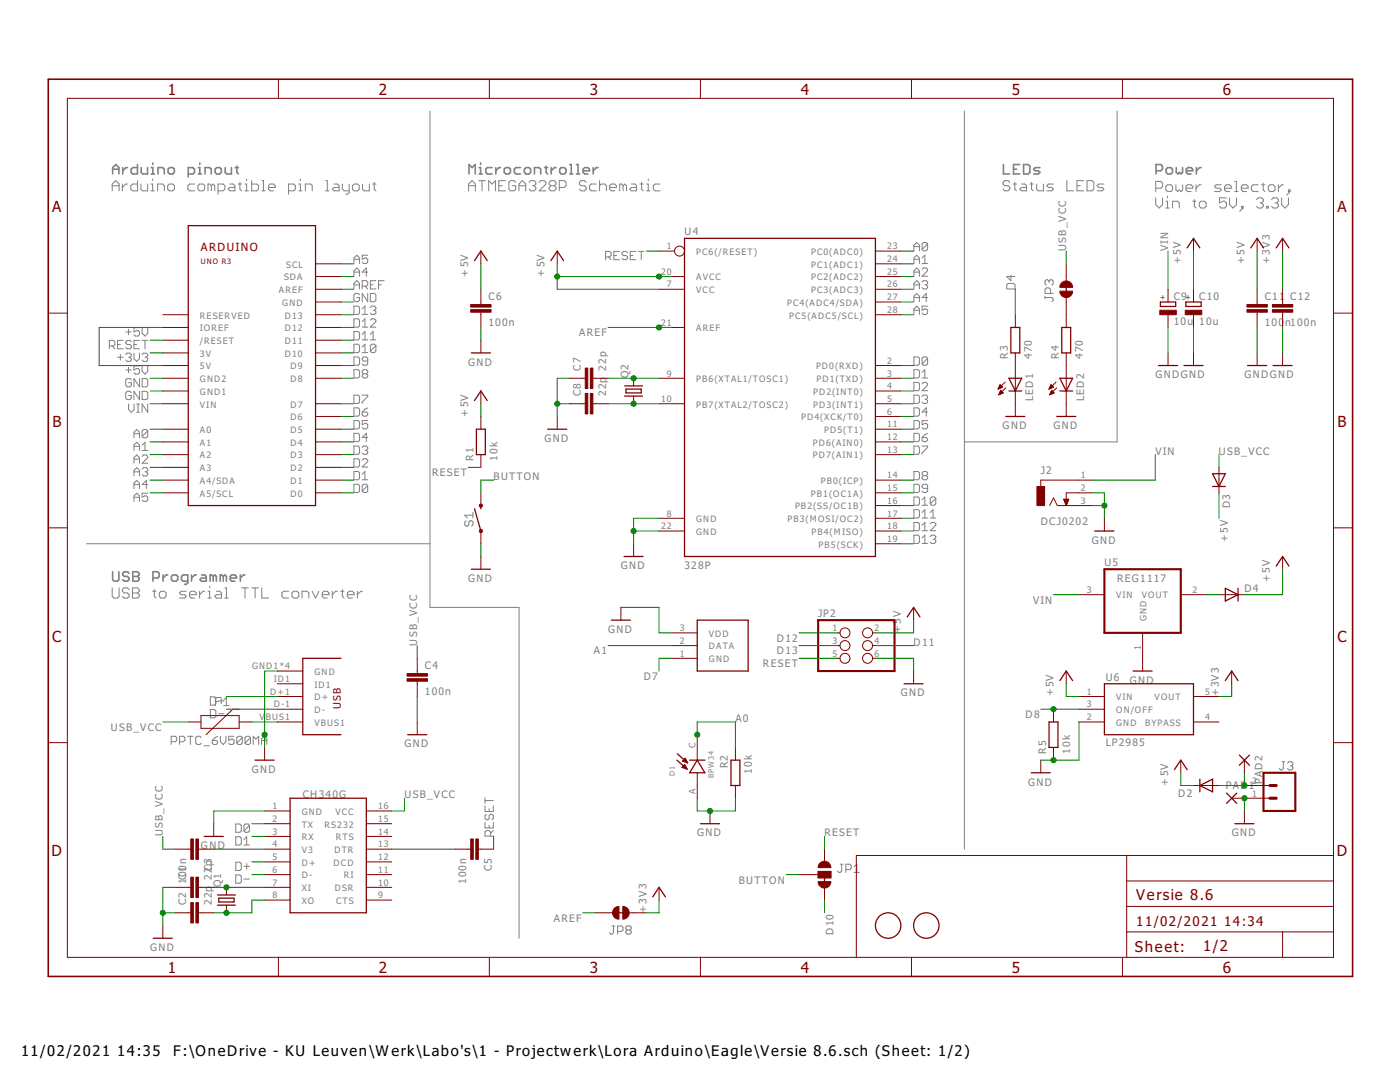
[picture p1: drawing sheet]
<svg xmlns="http://www.w3.org/2000/svg" width="279mm" height="216mm" viewBox="0 0 279 216" stroke-linecap="round" stroke-linejoin="round" font-family="sans-serif">
<g fill="none" stroke="#808080" stroke-width=".32">
<path d="M22.5 34.7v-1.3l.6-.6 .6 .6v1.3M22.5 33.8h1.2M24.5 33.4v1.3M25.4 33.4h-.3l-.6 .7M27.4 32.8v1.9h-.9l-.3-.3v-.6l.3-.4h.9M28.2 33.4v1l.3 .3h.9v-1.3M30.2 33.4h.3v1.3M30.2 34.7h.6M30.5 32.5v.3M31.5 34.7v-1.3h1l.3 .4v.9M33.8 33.4h.7l.3 .4v.6l-.3 .3h-.7l-.3-.3v-.6zM37.6 34.7h.9l.3-.3v-.6l-.3-.4h-.9v1.9"/>
<path d="M39.6 33.4h.3v1.3M39.6 34.7h.6M39.9 32.5v.3M40.9 34.7v-1.3h.9l.4 .4v.9M43.2 33.4h.7l.3 .4v.6l-.3 .3h-.7l-.3-.3v-.6zM44.9 33.4v1l.4 .3h.9v-1.3M46.9 33.4h.7M47.3 33.1v1.3l.3 .3M93.6 34.7v-1.9l.6 .6 .6-.6v1.9M95.6 33.4h.3v1.3M95.6 34.7h.6M95.9 32.5v.3"/>
<path d="M98.2 33.4h-.9l-.4 .4v.6l.4 .3h.9M99 33.4v1.3M99.9 33.4h-.3l-.6 .7M100.9 33.4h.7l.3 .4v.6l-.3 .3h-.7l-.3-.3v-.6zM103.9 33.4h-.9l-.4 .4v.6l.4 .3h.9M105 33.4h.6l.3 .4v.6l-.3 .3h-.6l-.4-.3v-.6zM106.7 34.7v-1.3h.9l.3 .4v.9M108.7 33.4h.6M109 33.1v1.3l.3 .3M110 33.4v1.3M111 33.4h-.4l-.6 .7M112 33.4h.6l.3 .4v.6l-.3 .3h-.6l-.3-.3v-.6z"/>
<path d="M113.7 34.7h.6M113.7 32.8h.3v1.9M115 34.7h.7M115 32.8h.4v1.9M116.4 34.1h1.2v-.3l-.3-.4h-.6l-.3 .4v.6l.3 .3h.6M118.4 33.4v1.3M119.3 33.4h-.3l-.6 .7M200.3 32.8v1.9h1.2M202.3 33.8h.6M203.5 32.8h-1.2v1.9h1.2M204.3 32.8h.9l.3 .3v1.3l-.3 .3h-.9zM207.5 33.4h-.9l-.3 .4 .3 .3h.6l.3 .3-.3 .3h-.9"/>
<path d="M230.7 34.1h1l.3-.3v-.7l-.3-.3h-1v1.9M233 33.4h.7l.3 .4v.6l-.3 .3h-.7l-.3-.3v-.6zM234.7 33.4v1l.4 .3 .3-.3 .3 .3 .3-.3v-1M236.7 34.1h1.3v-.3l-.3-.4h-.6l-.4 .4v.6l.4 .3h.6M238.8 33.4v1.3M239.7 33.4h-.3l-.6 .7M22.5 114.1v1.6l.3 .3h.6l.3-.3v-1.6M25.7 114.4l-.3-.3h-.6l-.3 .3v.3l.3 .3h.6l.3 .3v.4l-.3 .3h-.6l-.3-.3M26.5 114.1h1l.2 .3v.3l-.2 .3 .2 .3v.4l-.2 .3h-1zM26.5 115h1M30.5 115.3h1l.3-.3v-.6l-.3-.3h-1v1.9M32.5 114.7v1.3"/>
<path d="M33.5 114.7h-.3l-.7 .6M34.2 115l.3-.3h.7l.3 .3v.7l-.3 .3h-.7l-.3-.3zM37.5 116h-1l-.3-.3v-.7l.3-.3h1v1.6l-.3 .3h-.3M38.2 114.7v1.3M39.2 114.7h-.3l-.7 .6M40.2 114.7h.7l.3 .3v1h-1l-.3-.3 .3-.4h1M42.5 115l-.3-.3h-.3v1.3M42.5 115v1M42.5 115l.4-.3 .3 .3v1M44.6 115l-.4-.3h-.3v1.3M44.6 115v1M44.6 115l.3-.3 .3 .3v1"/>
<path d="M46 115.3h1.2v-.3l-.3-.3h-.7l-.2 .3v.7l.2 .3h.7M48 114.7v1.3M48.9 114.7h-.3l-.6 .6"/>
</g>
<g fill="none" stroke="#808080" stroke-width=".2">
<path d="M22.4 38.1v-1.4l.7-.7 .7 .7v1.4M22.4 37.1h1.4M24.4 36.7v1.4M25.4 36.7h-.3l-.7 .7M27.5 36v2.1h-1.1l-.3-.4v-.6l.3-.4h1.1M28.1 36.7v1l.3 .4h1.1v-1.4M30.1 36.7h.4v1.4M30.1 38.1h.7M30.5 35.7v.3M31.5 38.1v-1.4h1l.3 .4v1M33.8 36.7h.7l.3 .4v.6l-.3 .4h-.7l-.3-.4v-.6zM38.8 36.7h-1l-.3 .4v.6l.3 .4h1"/>
<path d="M39.8 36.7h.7l.4 .4v.6l-.4 .4h-.7l-.3-.4v-.6zM42.2 37.1l-.4-.4h-.3v1.4M42.2 37.1v1M42.2 37.1l.3-.4 .4 .4v1M43.5 38.1h1l.4-.4v-.6l-.4-.4h-1v2.1M45.9 36.7h.6l.4 .4v1h-1l-.4-.4 .4-.3h1M47.5 36.7h.7M47.9 36.4v1.3l.3 .4M48.9 36.7h.3v1.4M48.9 38.1h.7M49.2 35.7v.3M50.2 36v2.1h1l.4-.4v-.6l-.4-.4h-1"/>
<path d="M52.2 38.1h.7M52.2 36h.4v2.1M53.6 37.4h1.3v-.3l-.3-.4h-.7l-.3 .4v.6l.3 .4h.7M57.6 38.1h1l.3-.4v-.6l-.3-.4h-1v2.1M59.6 36.7h.3v1.4M59.6 38.1h.7M59.9 35.7v.3M60.9 38.1v-1.4h1.1l.3 .4v1M65 38.1h.7M65 36h.3v2.1M66.7 36.7h.6l.4 .4v1h-1l-.4-.4 .4-.3h1M68.3 36.7v1l.4 .4h1"/>
<path d="M69.7 36.7v1.7l-.4 .4h-.3M70.7 36.7h.7l.3 .4v.6l-.3 .4h-.7l-.4-.4v-.6zM72.3 36.7v1l.4 .4h1v-1.4M74.4 36.7h.6M74.7 36.4v1.3l.3 .4M85.8 22.2v99h17.8v66M93.5 37.1h1.4M93.5 38.1v-1.4l.7-.7 .7 .7v1.4M95.5 36h1.4M96.2 36v2.1M97.5 38.1v-2.1l.7 .7 .7-.7v2.1M99.5 37.1h.7"/>
<path d="M100.9 36h-1.4v2.1h1.4M102.9 36.4l-.3-.4h-.7l-.3 .4v1.3l.3 .4h.7l.3-.4v-.6h-.7M103.6 37.1h1.3M103.6 38.1v-1.4l.6-.7 .7 .7v1.4M105.6 36.4l.3-.4h.7l.3 .4v.3l-.3 .4M106.3 37.1h.3M106.6 37.1l.3 .3v.3l-.3 .4h-.7l-.3-.4M107.6 36.4l.3-.4h.7l.3 .4v.3l-1.3 1.4h1.3M109.9 37.1h.7M109.9 37.1l-.3 .3v.3l.3 .4h.7l.4-.4v-.3l-.4-.3M109.9 37.1l-.3-.4v-.3l.3-.4h.7l.4 .4v.3l-.4 .4M111.6 37.4h1l.4-.3v-.7l-.4-.4h-1v2.1"/>
<path d="M117 36.4l-.4-.4h-.6l-.4 .4v.3l.4 .4h.6l.4 .3v.3l-.4 .4h-.6l-.4-.4M119 36.7h-1l-.4 .4v.6l.4 .4h1M119.7 37.1l.3-.4h.7l.3 .4v1M119.7 36v2.1M121.7 37.4h1.3v-.3l-.3-.4h-.7l-.3 .4v.6l.3 .4h.7M124.4 37.1l-.4-.4h-.3v1.4M124.4 37.1v1M124.4 37.1l.3-.4 .3 .4v1M126 36.7h.7l.3 .4v1h-1l-.3-.4 .3-.3h1M127.7 36.7h.7M128 36.4v1.3l.4 .4M129 36.7h.4v1.4"/>
<path d="M129 38.1h.7M129.4 35.7v.3M131.7 36.7h-1l-.3 .4v.6l.3 .4h1M192.5 22.2v147.2M201.5 36.4l-.3-.4h-.7l-.3 .4v.3l.3 .4h.7l.3 .3v.3l-.3 .4h-.7l-.3-.4M202.2 36.7h.7M202.5 36.4v1.3l.4 .4M203.9 36.7h.6l.4 .4v1h-1l-.4-.4 .4-.3h1M205.5 36.7h.7M205.9 36.4v1.3l.3 .4M206.9 36.7v1l.3 .4h1v-1.4M210.2 36.7h-1l-.3 .4 .3 .3h.7l.3 .3-.3 .4h-1"/>
<path d="M212.9 36v2.1h1.4M214.9 37.1h.7M216.3 36h-1.4v2.1h1.4M216.9 36h1.1l.3 .4v1.3l-.3 .4h-1.1zM220.3 36.7h-1l-.4 .4 .4 .3h.7l.3 .3-.3 .4h-1.1M222.9 22.2v66h-30.4M230.7 37.5h1l.3-.3v-.7l-.3-.3h-1v2M230.7 39.5v1.3l.6 .7 .7-.7v-1.3M232.7 37.2l.3-.3h.7l.3 .3v.7l-.3 .3h-.7l-.3-.3zM233 39.1v.4M234.7 36.9v1l.3 .3 .4-.3 .3 .3 .3-.3v-1M236.7 37.5h1.3v-.3l-.3-.3h-.7l-.3 .3v.7l.3 .3h.7"/>
<path d="M238.4 39.8v1.4l.3 .3M238.7 36.9v1.3M239.7 36.9h-.3l-.7 .6M243.7 36.9h-1l-.3 .3 .3 .3h.7l.3 .4-.3 .3h-1M244.4 37.5h1.3v-.3l-.3-.3h-.7l-.3 .3v.7l.3 .3h.7M244.8 39.5h-1.4v1l.7-.3h.3l.4 .3v.7l-.4 .3h-.7l-.3-.3M245.4 39.5v1.3l.7 .7 .7-.7v-1.3M246.4 36.2h.3v2M246.4 38.2h.7M247.7 37.5h1.4v-.3l-.3-.3h-.7l-.4 .3v.7l.4 .3h.7M250.8 39.8l.3-.3h.7l.3 .3v.4l-.3 .3M251.1 36.9h-1l-.4 .3v.7l.4 .3h1"/>
<path d="M251.8 36.9h.6M252.1 36.5v1.4l.3 .3M253.1 37.2l.3-.3h.7l.4 .3v.7l-.4 .3h-.7l-.3-.3zM253.8 39.8l.3-.3h.7l.3 .3v.4l-.3 .3M255.1 36.9v1.3M255.8 39.5v1.3l.7 .7 .6-.7v-1.3M256.1 36.9h-.3l-.7 .6M257.1 37.9h.4v.3h-.4zM257.5 38.2l-.7 .7M70.6 52.6v-1.1l.6-.6 .6 .6v1.1M70.6 55.1v-1.1l.6-.5 .6 .5v1.1M70.6 57.7v-1.1l.6-.6 .6 .6v1.1"/>
<path d="M70.6 51.8h1.2M70.6 54.3h1.2M70.6 56.8h1.2M71.8 58.8l-.3-.3h-.6l-.3 .3v1.1l.3 .3h.6l.3-.3v-.5h-.6M72.3 57.1h.8l.3-.3v-.5l-.3-.3h-.8v1.7M72.8 57.1l.6 .6M73.4 50.9h-1.1v.9l.5-.3h.3l.3 .3v.5l-.3 .3h-.5l-.3-.3M73.4 58.5v1.7l-1.1-1.7v1.7M73.4 54.3h-1.1l.8-.8v1.6M73.9 58.5h.8l.3 .3v1.1l-.3 .3h-.8zM73.9 56.8h.6M75 56h-1.1v1.7h1.1"/>
<path d="M75.5 56.8h.6M76.7 56h-1.2v1.7M120.9 51.3h.8l.3-.3v-.6l-.3-.2h-.8v1.6M121.4 51.3l.6 .5M122.5 51h.6M123.6 50.2h-1.1v1.6h1.1M125.2 50.4l-.2-.2h-.6l-.3 .2v.3l.3 .3h.6l.2 .3v.2l-.2 .3h-.6l-.3-.3M125.8 51h.5M126.9 50.2h-1.1v1.6h1.1M127.4 50.2h1.1M128 50.2v1.6M182.4 59.4h1.1"/>
<path d="M182.4 50v-1.1l.5-.5 .6 .5v1.1M182.4 52.6v-1.1l.5-.6 .6 .6v1.1M182.4 55.1v-1.1l.5-.5 .6 .5v1.1M182.4 57.7v-1.1l.5-.6 .6 .6v1.1M182.4 49.2h1.1M182.4 51.8h1.1M182.4 54.3h1.1M182.4 56.8h1.1M184 53.7l.3-.2h.5l.3 .2v.3l-1.1 1.1h1.1M184 56.3l.3-.3h.5l.3 .3v.3l-.3 .2M184 51.5l.6-.6v1.7M184 52.6h1.1"/>
<path d="M184.6 56.8h.2M184.8 56.8l.3 .3v.3l-.3 .3h-.5l-.3-.3M185.1 59.4h-1.1l.8-.9v1.7M185.1 48.7l-.3-.3h-.5l-.3 .3v1.1M185.1 48.7v1.1l-.3 .2h-.5l-.3-.2M185.1 48.7l-1.1 1.1M200.9 56.8l.3-.2h1.1l.3 .2v.9h-1.7zM201.7 54.9v1.1l-.8-.8h1.7M208.6 59.4h1.3l.3 .2v.3l-.3 .3M208.6 59.1v.5M209.4 56.1l.2-.3h.3l.3 .3v.5l-.3 .3M209.4 56.1l-.3-.3h-.3l-.2 .3v.5l.2 .3"/>
<path d="M209.4 56.1v.3M209.6 58.5v-.8l-.2-.3h-.6l-.2 .3v.8h1.6M232.7 40.2h.3v1.3M232.7 41.5h.6M234 41.5v-1.3h1l.4 .3v1M238 40.2h.7M239.7 40.2h.7l.3 .3v.7l-.3 .3h-.7l-.3-.3v-.7zM247.8 41.2h.3v.3h-.3zM248.1 41.5l-.7 .7M251.4 40.5h.4M251.8 40.5l.3 .3v.4l-.3 .3h-.7l-.3-.3M252.8 41.2h.3v.3h-.3z"/>
<path d="M254.4 40.5h.4M254.8 40.5l.3 .3v.4l-.3 .3h-.7l-.3-.3M21.8 69h.8l.3-.3v-.5l-.3-.3h-.8v1.7M22.4 69l.5 .6M23.5 68.7h.5M23.5 71.3h1.1M24 70.7v1.1M24.6 67.9h-1.1v1.7h1.1M25.1 70.7l.3-.2h.5l.3 .2v.3l-.3 .3M25.1 66.2h1.1M25.1 73.8h1.1M25.7 65.7v1.1"/>
<path d="M25.7 73.3v1.1M25.7 71.3h.2M25.9 71.3l.3 .3v.2l-.3 .3h-.5l-.3-.3M26.2 68.2l-.3-.3h-.5l-.3 .3v.3l.3 .2h.5l.3 .3v.3l-.3 .3h-.5l-.3-.3M26.2 75.8l-.3-.3h-.5l-.3 .3v1.1l.3 .3h.5l.3-.3v-.5h-.5M26.2 78.4l-.3-.3h-.5l-.3 .3v1.1l.3 .2h.5l.3-.2v-.6h-.5M26.7 68.7h.6M26.7 70.5v1.1l.6 .5 .5-.5v-1.1M27.8 67.9h-1.1v1.7h1.1M27.8 65.4h-1.1v.8l.6-.2h.3l.2 .2v.6l-.2 .3h-.6l-.3-.3M27.8 73h-1.1v.8l.6-.2h.3l.2 .2v.6l-.2 .3h-.6l-.3-.3M27.8 75.5v1.7l-1.1-1.7v1.7"/>
<path d="M27.8 78.1v1.6l-1.1-1.6v1.6M28.4 65.4v1.1l.5 .6 .6-.6v-1.1M28.4 70.7l.3-.2h.5l.3 .2v.3l-.3 .3M28.4 73v1.1l.5 .6 .6-.6v-1.1M28.4 75.5h.8l.3 .3v1.1l-.3 .3h-.8zM28.4 78.1h.8l.3 .3v1.1l-.3 .2h-.8zM28.4 67.9h1.1M28.9 67.9v1.7M28.9 71.3h.3M29.2 71.3l.3 .3v.2l-.3 .3h-.5l-.3-.3M70.6 63.6h.9l.3 .3v1.1l-.3 .3h-.9zM70.6 61.1h.9l.3 .3v1.1l-.3 .2h-.9z"/>
<path d="M70.6 66.1h.9l.3 .3v1.1l-.3 .3h-.9zM70.6 68.7h.9l.3 .3v1.1l-.3 .3h-.9zM70.6 71.2h.9l.3 .3v1.1l-.3 .3h-.9zM70.6 73.8h.9l.3 .2v1.1l-.3 .3h-.9zM70.6 78.8h.9l.3 .3v1.1l-.3 .3h-.9zM72.3 78.8h1.1v.3l-1.1 1.1v.3M72.3 62.7h1.1M72.3 61.6l.5-.5v1.6M72.3 64.2l.5-.6v1.7M72.3 66.7l.5-.6v1.7M72.3 69.2l.5-.5v1.7M72.3 65.3h1.1"/>
<path d="M72.3 67.8h1.1M72.3 70.4h1.1M72.6 74.6l-.3-.3v-.3l.3-.2h.5l.3 .2v.3l-.3 .3M72.6 74.6l-.3 .3v.2l.3 .3h.5l.3-.3v-.2l-.3-.3M72.6 74.6h.5M73.4 72.1h-.8l-.3-.3v-.3l.3-.3h.5l.3 .3v1.1l-.3 .3h-.5l-.3-.3M73.9 61.4l.3-.3h.5l.3 .3v.2l-.3 .3M73.9 63.9l.3-.3h.5l.3 .3v.3l-1.1 1.1h1.1M73.9 67.8h1.1M73.9 66.7l.6-.6v1.7M74.5 61.9h.2M74.7 61.9l.3 .3v.3l-.3 .2h-.5l-.3-.2"/>
<path d="M75 69l-1.1 1.1M75 69l-.3-.3h-.5l-.3 .3v1.1M75 69v1.1l-.3 .3h-.5l-.3-.3M182.4 60.2v-1.1l.5-.6 .6 .6v1.1M182.4 62.7v-1.1l.5-.5 .6 .5v1.1M182.4 71.2h.8l.3 .3v1.1l-.3 .3h-.8zM182.4 73.8h.8l.3 .2v1.1l-.3 .3h-.8zM182.4 76.3h.8l.3 .3v1.1l-.3 .3h-.8zM182.4 78.8h.8l.3 .3v1.1l-.3 .3h-.8zM182.4 61.9h1.1M184 76.6l.3-.3h.5l.3 .3v.3l-1.1 1.1h1.1M184 79.1l.3-.3h.5l.3 .3v.3l-.3 .3"/>
<path d="M184 74.3l.6-.5v1.6M184 75.4h1.1M184.6 79.7h.2M184.8 79.7l.3 .2v.3l-.3 .3h-.5l-.3-.3M185.1 61.1h-1.1v.8l.6-.3h.2l.3 .3v.6l-.3 .2h-.5l-.3-.2M185.1 71.5l-.3-.3h-.5l-.3 .3v1.1M185.1 71.5v1.1l-.3 .3h-.5l-.3-.3M185.1 71.5l-1.1 1.1M25.7 80.6v1.1l.5 .6 .6-.6v-1.1M26.7 87.4v-1.1l.6-.6 .5 .6v1.1M26.7 89.9v-1.1l.6-.6 .5 .6v1.1M26.7 92.4v-1.1l.6-.5 .5 .5v1.1"/>
<path d="M26.7 95v-1.1l.6-.6 .5 .6v1.1M26.7 97.5v-1.1l.6-.5 .5 .5v1.1M26.7 86.5h1.1M26.7 89.1h1.1M26.7 91.6h1.1M26.7 94.1h1.1M26.7 96.7h1.1M26.7 99.2h1.1M27.3 82.3h.5M27.3 80.6h.5M27.6 80.6v1.7M28.4 91.1l.3-.3h.5l.3 .3v.2l-1.1 1.1h1.1"/>
<path d="M28.4 93.6l.3-.3h.5l.3 .3v.3l-.3 .2M28.4 88.8l.5-.6v1.7M28.4 89.9h1.1M28.9 94.1h.3M29.2 94.1l.3 .3v.3l-.3 .3h-.5l-.3-.3M29.5 80.6v1.7l-1.1-1.7v1.7M29.5 86v1.1l-.3 .3h-.5l-.3-.3M29.5 98.4h-1.1v.8l.8-.2 .3 .2v.6l-.3 .3h-.5l-.3-.3M29.5 86l-.3-.3h-.5l-.3 .3v1.1M29.5 86l-1.1 1.1M29.5 96.7h-1.1l.8-.8v1.6M70.6 81.4h.9l.3 .3v1.1l-.3 .2h-.9z"/>
<path d="M70.6 83.9h.9l.3 .3v1.1l-.3 .3h-.9zM70.6 86.5h.9l.3 .2v1.1l-.3 .3h-.9zM70.6 89h.9l.3 .3v1.1l-.3 .3h-.9zM70.6 91.5h.9l.3 .3v1.1l-.3 .3h-.9zM70.6 94.1h.9l.3 .3v1.1l-.3 .2h-.9zM70.6 96.6h.9l.3 .3v1.1l-.3 .3h-.9zM72.3 82.2h.8l.3 .3v.3l-.3 .2h-.5l-.3-.2zM72.3 89.3l.3-.3h.5l.3 .3v.3l-.3 .2M72.3 91.8l.3-.3h.5l.3 .3v.3l-1.1 1.1h1.1M72.3 94.6l.5-.5v1.6M72.3 95.7h1.1M72.8 89.8h.3"/>
<path d="M73.1 89.8l.3 .3v.3l-.3 .3h-.5l-.3-.3M73.4 83.9h-1.1v.9l.5-.3h.3l.3 .3v.5l-.3 .3h-.5l-.3-.3M73.4 96.9l-.3-.3h-.5l-.3 .3v1.1M73.4 96.9v1.1l-.3 .3h-.5l-.3-.3M73.4 87.3h-1.1l.8-.8v1.6M73.4 81.4l-.6 .3-.5 .5M73.4 96.9l-1.1 1.1M182.4 99.2h.8l.3 .2v1.1l-.3 .3h-.8zM182.4 89h.8l.3 .3v1.1l-.3 .3h-.8zM182.4 81.4h.8l.3 .3v1.1l-.3 .2h-.8zM182.4 83.9h.8l.3 .3v1.1l-.3 .3h-.8zM182.4 86.5h.8l.3 .2v1.1l-.3 .3h-.8z"/>
<path d="M182.4 94.1h.8l.3 .3v1.1l-.3 .2h-.8zM182.4 96.6h.8l.3 .3v1.1l-.3 .3h-.8zM184 87.3h.8l.3 .3v.2l-.3 .3h-.5l-.3-.3zM184 89h1.1v.3l-1.1 1.1v.3M184 99.7l.6-.5v1.6M184.3 94.9l-.3-.3v-.2l.3-.3h.5l.3 .3v.2l-.3 .3M184.3 94.9l-.3 .3v.3l.3 .2h.5l.3-.2v-.3l-.3-.3M184.3 94.9h.5M185.1 83.9h-1.1v.9l.6-.3h.2l.3 .3v.5l-.3 .3h-.5l-.3-.3M185.1 97.5h-.8l-.3-.3v-.3l.3-.3h.5l.3 .3v1.1l-.3 .3h-.5l-.3-.3M185.1 82.2h-1.1l.8-.8v1.6M185.1 86.5l-.5 .2-.6 .6"/>
<path d="M186.8 99.4v1.1l-.3 .3h-.6l-.2-.3M186.8 99.4l-.3-.2h-.6l-.2 .2v1.1M186.8 99.4l-1.1 1.1M17.3 108.5h68.5M22.4 117.3v1.7l.4 .3h.6l.4-.3v-1.7M25.8 117.6l-.4-.3h-.6l-.4 .3v.4l.4 .3h.6l.4 .4v.3l-.4 .3h-.6l-.4-.3M26.4 117.3h1.1l.3 .3v.4l-.3 .3 .3 .4v.3l-.3 .3h-1.1zM26.4 118.3h1.1M26.7 100.1v-1.1l.6-.6 .5 .6v1.1M30.5 118h.6M30.8 117.6v1.4l.3 .3M31.8 118.3l.3-.3h.7l.3 .3v.7l-.3 .3h-.7l-.3-.3z"/>
<path d="M37.2 118h-1l-.4 .3 .4 .4h.6l.4 .3-.4 .3h-1M37.8 118.7h1.4v-.4l-.4-.3h-.6l-.4 .3v.7l.4 .3h.6M39.8 118v1.3M40.9 118h-.4l-.7 .7M41.5 119.3h.7M41.5 118h.3v1.3M41.8 117v.3M43.2 118h.7l.3 .3v1h-1l-.4-.3 .4-.3h1M44.9 119.3h.6M44.9 117.3h.3v2M48.2 117.3h1.4M48.9 117.3v2"/>
<path d="M50.2 117.3h1.4M50.9 117.3v2M52.2 117.3v2h1.4M57.6 118h-1l-.3 .3v.7l.3 .3h1M58.3 118.3l.3-.3h.7l.3 .3v.7l-.3 .3h-.7l-.3-.3zM60.3 119.3v-1.3h1l.3 .3v1M62.3 118l.7 1.3 .6-1.3M64.3 118.7h1.4v-.4l-.4-.3h-.7l-.3 .3v.7l.3 .3h.7M66.3 118v1.3M67.3 118h-.3l-.7 .7M68 118h.7M68.3 117.6v1.4l.4 .3"/>
<path d="M69.3 118.7h1.4v-.4l-.4-.3h-.6l-.4 .3v.7l.4 .3h.6M71.3 118v1.3M72.3 118h-.3l-.7 .7M93 103.9l-.2 .3v.5l.2 .3h.3l.3-.3v-.5l.2-.3h.3l.3 .3v.5l-.3 .3M94.4 102.3v1.1M94.4 102.8h-1.6l.5 .6M182.4 101.7h.8l.3 .3v1.1l-.3 .3h-.8zM182.4 104.2h.8l.3 .3v1.1l-.3 .3h-.8zM182.4 106.8h.8l.3 .3v1.1l-.3 .2h-.8zM184 102.3l.6-.6v1.7M184 104.8l.6-.6v1.7M184 107.3l.6-.5v1.6"/>
<path d="M184 108.4h1.1M184 105.9h1.1M184 103.4h1.1M184 100.8h1.1M185.7 107.1l.2-.3h.6l.3 .3v.2l-.3 .3M185.7 104.5l.2-.3h.6l.3 .3v.3l-1.1 1.1h1.1M185.7 103.4h1.1M185.7 102.3l.5-.6v1.7M186.2 107.6h.3M186.5 107.6l.3 .3v.3l-.3 .2h-.6l-.2-.2M42 139h.8l.3 .3v1.1l-.3 .3h-.8zM43 140h.5"/>
<path d="M43.6 139.9h1.1M44.1 139.2h-1.1v1.6M44.2 139.3v1.1M44.6 139.7l.6-.5v1.6M34.2 148h.8l.3-.3v-.5l-.3-.3h-.8v1.6M35.8 148h.8l.3-.3v-.5l-.3-.3h-.8v1.6M37.4 146.9h1.1M38 146.9v1.6M40.2 147.2l-.3-.3h-.6l-.2 .3v1.1l.2 .2h.6l.3-.2M40.7 148.8h1.1M42 141.6h.8l.3 .3v1.1l-.3 .2h-.8zM42.4 147.7h.8l.2 .3v.3l-.2 .2h-.6l-.2-.2z"/>
<path d="M43.4 146.9l-.5 .3-.5 .5M43.6 142.4h1.1M44 146.9v1.1l.5 .5 .6-.5v-1.1M44.6 140.8h1.1M46.7 146.9h-1.1v.8l.6-.2h.2l.3 .2v.6l-.3 .2h-.5l-.3-.2M48.3 147.2l-.2-.3h-.6l-.2 .3v1.1M48.3 147.2v1.1l-.2 .2h-.6l-.2-.2M48.3 147.2l-1 1.1M50 147.2l-.3-.3h-.5l-.3 .3v1.1M50 147.2v1.1l-.3 .2h-.5l-.3-.2M50 147.2l-1.1 1.1M50.5 148.5v-1.6l.6 .6 .5-.6v1.6"/>
<path d="M52.2 147.7h1.1M52.2 148.5v-1l.5-.6 .6 .6v1M96.8 159.2v1.1M96.8 159.7h1.6M255.8 152h.6M256.1 152v1.4l-.3 .2h-.2l-.3-.2M256.9 152.3l.3-.3h.6l.2 .3v.2l-.2 .3M257.5 152.8h.3M257.8 152.8l.2 .3v.3l-.2 .2h-.6l-.3-.2M47.1 164.4h.8l.3 .3v1.1l-.3 .3h-.8zM47.1 167h.8l.3 .2v1.1l-.3 .3h-.8zM47.1 172h.8l.3 .3v1.1l-.3 .3h-.8z"/>
<path d="M47.1 174.6h.8l.3 .3v1.1l-.3 .2h-.8zM48.7 168.6h1.1M48.7 167.5l.5-.5v1.6M48.7 172.9h1.1M48.7 175.4h1.1M49.2 172.3v1.1M49.8 164.7v1.1l-.3 .3h-.5l-.3-.3M49.8 164.7l-.3-.3h-.5l-.3 .3v1.1M49.8 164.7l-1.1 1.1M96.8 160.8v1.1h1.6v-1.1M96.8 164.1v1.1h1.6v-1.1M97.1 162.5l-.3 .3v.5l.3 .3h.2l.3-.3v-.5l.3-.3h.3l.2 .3v.5l-.2 .3"/>
<path d="M97.6 161.4v.5M97.6 164.7v.5M97.9 166.8v-.8l-.3-.3h-.5l-.3 .3v.8h1.6M98.4 165.7l-.5 .6M167.7 172.4h.6M168 172.4v1.4l-.3 .3h-.3l-.2-.3M168.8 173.5h.8l.3-.3v-.5l-.3-.3h-.8v1.7M170.4 174.1h1.1M170.4 173l.6-.6v1.7M122.2 184.8h.5M122.4 184.8v1.3l-.2 .3h-.3l-.3-.3M123.3 185.8h.8l.2-.2v-.6l-.2-.2h-.8v1.6"/>
<path d="M125.2 185.6l-.3 .2v.3l.3 .3h.5l.3-.3v-.3l-.3-.2M125.2 185.6l-.3-.3v-.3l.3-.2h.5l.3 .2v.3l-.3 .3M125.2 185.6h.5"/>
</g>
<g fill="none" stroke="#800000" stroke-width=".2">
<path d="M13.4 19.6h252.7v171.4h-252.7zM55.6 15.8v3.8M97.7 15.8v3.8M139.8 15.8v3.8M181.9 15.8v3.8M224 15.8v3.8M63 57.7h5.1M63 52.6h5.1M63 55.2h5.1M96 50.1v2.5M96 57.7v3.1M111.2 50.1v2.5"/>
<path d="M131.5 57.7h5.1M131.5 55.2h5.1M131.5 50.1h3.1M174.7 57.7h5.1M174.7 52.6h5.1M174.7 55.2h5.1M174.7 50.1h5.1M212.8 52.6v3.5M212.8 59.4v5.9M233.1 57.7v2.6M238.2 47.6v2.5M238.2 57.7v2.6"/>
<path d="M250.9 47.6v2.5M250.9 57.7v3.1M256 47.6v2.5M256 57.7v3.1M9.6 62.5h3.8M32.5 75.5h5.1M32.5 72.9h5.1M32.5 70.4h5.1M32.5 67.9h5.1M32.5 65.3h5.1M32.5 62.8h5.1M32.5 78h5.1"/>
<path d="M63 75.5h5.1M63 72.9h5.1M63 70.4h5.1M63 67.9h5.1M63 65.3h5.1M63 62.8h5.1M63 60.3h5.1M96 62.3v3M96 67.9v2.5M96 78v2.6M113.7 75.5h3.1M118.3 75.5h3.1"/>
<path d="M126.4 75.5v1.5M126.4 79v1.6M131.5 75.5h5.1M131.5 65.3h5.1M174.7 75.5h5.1M174.7 72.9h5.1M174.7 62.8h5.1M174.7 60.3h5.1M174.7 78h5.1M199.2 77.6h.1M199.3 77.5h.3M199.3 77.4h.6"/>
<path d="M199.4 78.7h.2M199.4 77.2h.7M199.4 77.1h.6M199.4 78.6h.5M199.5 78.4h.6M199.5 77h.3M199.5 76.9h.2M199.5 78.3h.6M199.6 78.2h.4M199.6 78.1h.3M199.7 78h.1M199.7 77.9l.5 .5-.9 .4z"/>
<path d="M200.1 77.3l-.5-.5-.4 .8M200.1 77.3l-.9 .3M200.6 76.2l-1.4 1.4M200.7 77.4l-1.4 1.4M202.6 62.8v2.5M202.6 70.4v12.7M209.4 77.6h.1M209.4 77.5h.4M209.5 77.4h.5M209.5 78.7h.2M209.5 77.2h.7M209.6 77.1h.5"/>
<path d="M209.6 78.6h.4M209.6 77h.4M209.6 78.4h.7M209.7 76.9h.2M209.7 78.3h.6M209.7 78.2h.5M209.8 78.1h.3M209.8 78h.1M209.9 77.9l.5 .5-.9 .4zM210.2 77.3l-.5-.5-.3 .8M210.2 77.3l-.8 .3M210.8 76.2l-1.4 1.4"/>
<path d="M210.9 77.4l-1.4 1.4M212.8 70.4v12.7M233.1 62.8v2.5M233.1 70.4v2.5M238.2 62.8v2.5M238.2 70.4v2.5M250.9 62.3v3M250.9 70.4v2.5M256 62.3v3M256 70.4v2.5M266.1 62.5h3.8M32.5 98.3h5.1"/>
<path d="M32.5 95.8h5.1M32.5 93.3h5.1M32.5 90.7h5.1M32.5 88.2h5.1M32.5 85.6h5.1M32.5 80.6h5.1M63 98.3h5.1M63 95.8h5.1M63 93.3h5.1M63 90.7h5.1M63 88.2h5.1M63 85.6h5.1"/>
<path d="M63 83.1h5.1M63 80.6h5.1M96 83.1v2.5M96 90.7v2.6M96 98.3v2.6M111.2 83.1v2.5M113.7 80.6h3.1M118.3 80.6h3.1M131.5 80.6h5.1M174.7 98.3h5.1M174.7 95.8h5.1M174.7 90.7h5.1"/>
<path d="M174.7 88.2h5.1M174.7 85.6h5.1M174.7 83.1h5.1M174.7 80.6h5.1M212.3 99.6h1l-.5 1.3zM212.3 99.7h1M212.4 99.8h.8M212.4 99.9h.8M217.9 98.3h-5.1v2.6M217.9 95.8h-10.2v1.3M243.3 93.3v5M9.6 105.3h3.8"/>
<path d="M96 106v2.5M96 111v2.6M126.4 108.5v2.5M131.5 103.4h5.1M131.5 106h5.1M174.7 108.5h5.1M174.7 103.4h5.1M174.7 106h5.1M174.7 100.9h5.1M209.5 100.9l.7-1.5 .8 1.5h6.9M212.4 100h.7M212.5 100.2h.6"/>
<path d="M212.6 100.3h.4M212.6 100.4h.4M212.6 100.5h.3M212.7 100.6h.2M212.7 100.8h.2M215.3 118.7h5.1M220.4 103.4v2.6M235.6 118.7h5.1M243.3 118.7h5M256 111v2.6M266.1 105.3h3.8M55.4 139h5"/>
<path d="M55.4 133.9h5M55.4 136.4h5M83.3 131.4v3M83.3 135.9v3.1M123.9 121.2v2.5M134.1 126.3h5M134.1 128.8h5M134.1 131.4h5M167.1 126.3h.5M167.1 128.8h.5M167.1 131.4h.5M174.1 126.3h.6"/>
<path d="M174.1 128.8h.6M174.1 131.4h.6M182.3 121.2v2.5M182.3 133.9v2.5M212.8 133.9v2.5M215.3 139h5.1M228 126.3v7.6M238.2 139h5.1M245.8 133.9v2.5M9.6 148.2h3.8M37.6 144.1h2.5M40.1 142.8h7.6v2.5h-7.6z"/>
<path d="M47.7 141.5h-1.2l-5.4 5.1M47.7 144.1h2.6M52.8 149.1v2.6M55.4 141.5h5M55.4 144.1h5M83.3 144.1v2.5M139.1 146.6v5.1M139.1 154.2v5.1M146.8 149.1v2.6M146.8 156.7v2.6M207.7 151.7v2.5M210.2 141.5v2.6"/>
<path d="M210.2 149.1v2.6M215.3 141.5h5.1M215.3 144.1h5.1M235.6 151.7v2.5M238.2 144.1h5.1M238.2 156.7h5.1M245.8 159.3h7.6M248.3 156.7h5.1M248.3 151.7v2.5M266.1 148.2h3.8M35 169.4h3.1M35 177.1h3.1"/>
<path d="M39.6 169.4h3.1M39.6 177.1h3.1M42.7 164.4v2.5M45.2 177.1v1.5M52.8 161.8h5.1M52.8 164.4h5.1M52.8 166.9h5.1M52.8 169.4h5.1M52.8 172h5.1M52.8 174.5h5.1M52.8 177.1h5.1M52.8 179.6h5.1"/>
<path d="M73.1 161.8h5.1M73.1 164.4h5.1M73.1 166.9h5.1M73.1 169.4h5.1M73.1 172h5.1M73.1 174.5h5.1M73.1 177.1h5.1M73.1 179.6h5.1M90.9 169.4h3M95.5 169.4h3M131.5 177.1v2.5M141.7 161.8v2.6"/>
<path d="M159.5 174.5h3.8M163.3 173.9h2.5v1.3h-2.5zM164.5 169.4v2.6M164.5 177.1v2.5M224.9 170.7v20.3M224.9 175.8h41.2M248.3 161.8v2.6M266.1 170.7h-95.2v20.3M32.5 184.7v2.5M35 182.1h3.1M39.6 182.1h3.1M45.2 180.6v1.5"/>
<path d="M55.6 191v3.8M97.7 191v3.8M118.8 182.1h3.5M125.6 182.1h3.4M139.8 191v3.8M181.9 191v3.8M224 191v3.8M224.9 185.9h41.2M224.9 180.9h41.2M256 185.9v5.1"/>
<circle cx="135.6" cy="50.1" r=".99"/>
<circle cx="168.6" cy="131.4" r=".99"/>
<circle cx="168.6" cy="126.3" r=".99"/>
<circle cx="168.6" cy="128.8" r=".99"/>
<circle cx="173.1" cy="126.3" r=".99"/>
<circle cx="173.1" cy="128.8" r=".99"/>
<circle cx="173.1" cy="131.4" r=".99"/>
</g>
<path d="M9.6 15.8h260.3v179h-260.3z" fill="none" stroke="#800000" stroke-width=".32"/>
<g fill="none" stroke="#800000" stroke-width=".25">
<path d="M37.6 45h25.4v55.9h-25.4zM94.7 52l1.3-1.9 1.2 1.9M109.9 52l1.3-1.9 1.3 1.9M136.6 47.6h38.1v63.4h-38.1zM212.8 56.7v1.8M236.9 49.5l1.3-1.9 1.3 1.9M249.6 49.5l1.3-1.9 1.3 1.9M254.7 49.5l1.3-1.9 1.2 1.9M94.1 70.4h3.8M94.7 79.9l1.3-1.9 1.2 1.9M124.7 77h3.5M124.7 79h3.5"/>
<path d="M124.9 77.6h3.1v.8h-3.1zM201.4 75.5h2.5l-1.3 2.5zM201.4 78h2.5M201.7 65.3h1.8v5.1h-1.8zM211.5 78h2.6M211.5 75.5h2.6l-1.3 2.5zM211.9 65.3h1.8v5.1h-1.8zM231.2 72.9h3.8M231.6 60.3h3v.9h-3zM236.3 72.9h3.8M236.7 60.3h3v.9h-3zM249 72.9h3.8"/>
<path d="M254.1 72.9h3.8M95.1 85.6h1.8v5.1h-1.8zM109.3 85.6h3.8M200.7 83.1h3.8M210.9 83.1h3.8M242 94.5h2.5l-1.2 2.6zM242 97.1h2.5M94.1 113.6h3.8M94.7 101.5l1.3 4.5M96 100.9v.6M124.5 111h3.9M218.5 106h3.8"/>
<path d="M244.5 117.4l2.6 1.3-2.6 1.2zM247.1 117.4v2.5M254.7 112.9l1.3-1.9 1.2 1.9M68.1 131.4h-7.7v15.2h7.7M122 123.7h3.8M139.1 123.7h10.2v10.2h-10.2zM180.4 136.4h3.8M181.1 123.1l1.2-1.9 1.3 1.9M211.5 135.8l1.3-1.9 1.3 1.9M220.4 136.4h17.8v10.2h-17.8zM226.1 133.9h3.8M244.5 135.8l1.3-1.9 1.3 1.9"/>
<path d="M50.9 151.7h3.8M57.9 159.3h15.2v22.8h-15.2zM81.4 146.6h3.8M135.1 151.7l2 1.8M135.2 150.4l2 1.8M136.1 153.1l.5-.5 .5 .9M136.1 153.1l1 .4M136.2 151.9l.5-.6 .5 .9M136.2 151.9l1 .3M136.6 152.7l.1 .3M136.7 151.5l.1 .2M136.9 153v.1h-.8"/>
<path d="M137 151.8v.1h-.8M137.6 151.7h3.1M139.1 151.7l1.6 2.5h-3.1zM145.9 151.7h1.8v5h-1.8zM205.8 154.2h3.8M209.4 144.1h1.7v5h-1.7zM234.4 153.6l1.2-1.9 1.3 1.9M239.5 156.7l2.5-1.2v2.5zM239.5 155.5v2.5M244.8 158.3l2 2M246.8 158.3l-2 2M247.3 150.7l2.1 2"/>
<path d="M249.4 150.7l-2.1 2M40.7 166.9h3.9M43.4 178.6h3.6M43.7 179.2h3v.8h-3zM130.3 179l1.2-1.9 1.3 1.9M139.8 164.4h3.8M164.5 174.5v2.6M246.4 164.4h3.9M30.6 187.2h3.8M43.4 180.6h3.6M122.9 182.1h1.8"/>
<circle cx="177.2" cy="184.7" r="2.54"/>
<circle cx="184.9" cy="184.7" r="2.54"/>
</g>
<g fill="#800000" stroke="#800000" stroke-width=".2">
<path d="M117.8 73.4h.5v4.1h-.5z"/>
<path d="M116.8 73.4h.5v4.1h-.5z"/>
<path d="M117.8 78.5h.5v4.1h-.5z"/>
<path d="M116.8 78.5h.5v4.1h-.5z"/>
<path d="M93.9 61.8h4.1v.5h-4.1z"/>
<path d="M93.9 60.8h4.1v.5h-4.1z"/>
<path d="M231.5 61.9h3.3v.9h-3.3z"/>
<path d="M39.1 175h.5v4.1h-.5z"/>
<path d="M38.1 175h.5v4.1h-.5z"/>
<path d="M39.1 180.1h.5v4.1h-.5z"/>
<path d="M38.1 180.1h.5v4.1h-.5z"/>
<path d="M93.9 167.4h.5v4.1h-.5z"/>
<path d="M95 167.4h.5v4.1h-.5z"/>
<path d="M81.2 135.4h4.1v.5h-4.1z"/>
<path d="M81.2 134.4h4.1v.5h-4.1z"/>
<path d="M206.9 97.1h1.6v3.8h-1.6z"/>
<path d="M236.5 61.9h3.3v.9h-3.3z"/>
<path d="M248.9 61.8h4v.5h-4z"/>
<path d="M248.9 60.8h4v.5h-4z"/>
<path d="M253.9 61.8h4.1v.5h-4.1z"/>
<path d="M253.9 60.8h4.1v.5h-4.1z"/>
<path d="M38.1 167.4h.5v4.1h-.5z"/>
<path d="M39.1 167.4h.5v4.1h-.5z"/>
<path d="M163.3 173.9h2.5v1.3h-2.5z"/>
</g>
<g fill="#800000" stroke="#800000" stroke-width=".2">
<path d="M163.3 175.9h2.5a1.27 1.27 0 0 1-1.3 1.3 1.27 1.27 0 0 1-1.2-1.3z" fill-rule="evenodd"/>
<path d="M163.7 172.2a1.27 1.27 0 0 1 1.4-.2 1.27 1.27 0 0 1 .7 1.1h-2.5v-.4z" fill-rule="evenodd"/>
<path d="M211.9 56.4l.5-.3h.4v1.2h-1.3l.1-.4z" fill-rule="evenodd"/>
<path d="M212.8 56.1a1.23 1.23 0 0 1 1.3 1.2h-1.3z" fill-rule="evenodd"/>
<path d="M211.5 58.1h2.6a1.27 1.27 0 0 1-1.3 1.3 1.27 1.27 0 0 1-1.3-1.3z" fill-rule="evenodd"/>
<path d="M122.3 182.1h1.2v1.3a1.23 1.23 0 0 1-1.2-1.3z" fill-rule="evenodd"/>
<path d="M122.6 181.2l.9-.3v1.2h-1.2z" fill-rule="evenodd"/>
<path d="M124.3 180.9a1.27 1.27 0 0 1 1.3 1.2 1.27 1.27 0 0 1-1.3 1.3z" fill-rule="evenodd"/>
<circle cx="96" cy="106" r=".33"/>
<circle cx="96" cy="100.9" r=".32"/>
</g>
<path d="M220.4 113.6h15.2v12.7h-15.2zM163.3 123.7h15.2v10.2h-15.2zM252.2 154.2h6.3v7.6h-6.3z" fill="none" stroke="#800000" stroke-width=".42"/>
<path d="M253.4 156.7h1.3M253.4 159.3h1.3" fill="none" stroke="#800000" stroke-width=".61"/>
<g fill="none" stroke="#008000" stroke-width=".2">
<path d="M68.1 52.6h2.5M68.1 55.2h2.5M68.1 57.7h2.5M96 52.6v5.1M111.2 52.6v5.1h20.3M111.2 55.2h22.9M129 50.1h2.5M179.8 50.1h2.5M179.8 52.6h2.5M179.8 55.2h2.5M179.8 57.7h2.5M202.6 57.7v5.1"/>
<path d="M212.8 50.1v2.5M233.1 50.1v7.6M238.2 50.1v7.6M250.9 50.1v7.6M256 50.1v7.6M30 67.9h2.5M30 75.5h2.5M30 78h2.5M30 70.4h2.5M32.5 65.3h-12.7v7.6h12.7M68.1 67.9h2.5M68.1 75.5h2.5"/>
<path d="M68.1 60.3h2.5M68.1 62.8h2.5M68.1 65.3h2.5M68.1 70.4h2.5M68.1 72.9h2.5M96 65.3v2.6M113.7 75.5h-2.5v7.6M121.4 75.5h10.1M121.4 65.3h12.7M179.8 75.5h2.5M179.8 78h2.5M179.8 60.3h2.5"/>
<path d="M179.8 62.8h2.5M179.8 72.9h2.5M233.1 65.3v5.1M238.2 65.3v5.1M250.9 65.3v5.1M256 65.3v5.1M30 93.3h2.5M30 80.6h2.5M30 98.3h2.5M30 95.8h2.5M30 85.6h2.5M30 88.2h2.5"/>
<path d="M30 90.7h2.5M68.1 93.3h2.5M68.1 80.6h2.5M68.1 98.3h2.5M68.1 95.8h2.5M68.1 85.6h2.5M68.1 88.2h2.5M68.1 90.7h2.5M68.1 83.1h2.5M93.4 93.3h2.6M96 80.6v2.5M98.5 95.8h-2.5v2.5"/>
<path d="M111.2 80.6h2.5M121.4 80.6h10.1M179.8 80.6h2.5M179.8 98.3h2.5M179.8 95.8h2.5M179.8 85.6h2.5M179.8 88.2h2.5M179.8 90.7h2.5M179.8 83.1h2.5M217.9 98.3h2.5v5.1M230.6 90.7v5.1h-12.7M243.3 90.7v2.6"/>
<path d="M243.3 98.3v5.1M96 108.5v2.5M126.4 106h5.1M131.5 103.4h-5.1v5.1M179.8 103.4h2.5M179.8 106h2.5M179.8 100.9h2.5M179.8 108.5h2.5M210.2 118.7h5.1M217.9 100.9h2.5M240.7 118.7h2.6M256 113.6v5.1h-7.7"/>
<path d="M45.2 139h10.2M55.4 133.9h-2.6v15.2M83.3 128.8v2.6M83.3 139v5.1M121.4 128.8h12.7M123.9 121.2h7.6v5.1h2.6M134.1 131.4h-2.6v2.5M159.5 131.4h7.6M159.5 126.3h7.6M159.5 128.8h7.6M174.7 131.4h7.6v2.5M174.7 128.8h7.6"/>
<path d="M182.3 123.7v2.6h-7.6M212.8 136.4v2.6h2.5M245.8 136.4v2.6h-2.5M32.5 144.1h5.1M45.2 141.5h10.2M50.3 144.1h5.1M80.7 159.3v2.5h-2.5M139.1 159.3v2.5h7.7v-2.5M139.1 146.6v-2.5h7.7v5M207.7 141.5h7.6M215.3 144.1v7.6h-7.6M235.6 154.2v2.5h2.6"/>
<path d="M248.3 154.2v2.5h-5M248.3 159.3v2.5M32.5 166.9v2.5h2.5M35 177.1h-2.5v7.6M42.7 177.1h10.1M42.7 169.4h10.1M50.3 166.9h2.5M50.3 164.4h2.5M50.3 172h2.5M50.3 174.5h2.5M52.8 179.6h-2.5v2.5h-7.6M52.8 161.8h-10.1v2.6"/>
<path d="M78.2 169.4h12.7M98.5 166.9v2.5M131.5 179.6v2.5h-2.5M156.9 174.5h2.6M164.5 166.9v2.5M164.5 179.6v2.5M32.5 182.1h2.5M116.3 182.1h2.5"/>
</g>
<g fill="#008000" stroke="#008000" stroke-width=".2">
<circle cx="111.2" cy="80.6" r=".51"/>
<circle cx="126.4" cy="106" r=".51"/>
<circle cx="52.8" cy="146.6" r=".51"/>
<circle cx="32.5" cy="182.1" r=".51"/>
<circle cx="220.4" cy="100.9" r=".51"/>
<circle cx="210.2" cy="151.7" r=".51"/>
<circle cx="248.3" cy="159.3" r=".51"/>
<circle cx="141.7" cy="161.8" r=".51"/>
<circle cx="139.1" cy="146.6" r=".51"/>
<circle cx="131.5" cy="65.3" r=".51"/>
<circle cx="210.2" cy="141.5" r=".51"/>
<circle cx="126.4" cy="75.5" r=".51"/>
<circle cx="126.4" cy="80.6" r=".51"/>
<circle cx="111.2" cy="55.2" r=".51"/>
<circle cx="131.5" cy="55.2" r=".51"/>
<circle cx="45.2" cy="177.1" r=".51"/>
<circle cx="45.2" cy="182.1" r=".51"/>
<circle cx="248.3" cy="156.7" r=".51"/>
</g>
<g font-size="3.7" fill="#800000">
<text x="33.5" y="19">1</text>
<text x="75.6" y="19">2</text>
<text x="117.7" y="19">3</text>
<text x="159.8" y="19">4</text>
<text x="202" y="19">5</text>
<text x="244.1" y="19">6</text>
<text x="10.4" y="42.3">A</text>
<text x="266.9" y="42.3">A</text>
<text x="10.5" y="85.2">B</text>
<text x="267" y="85.2">B</text>
<text x="10.4" y="128">C</text>
<text x="266.9" y="128">C</text>
<text x="10.3" y="170.9">D</text>
<text x="266.8" y="170.9">D</text>
<text x="33.5" y="194.2">1</text>
<text x="75.6" y="194.2">2</text>
<text x="117.7" y="194.2">3</text>
<text x="159.8" y="194.2">4</text>
<text x="202" y="194.2">5</text>
<text x="244.1" y="194.2">6</text>
</g>
<g font-size="3.6" fill="#800000">
<text x="226.8" y="179.6">Versie 8.6</text>
<text x="226.5" y="189.9">Sheet:</text>
<text x="240.1" y="189.8">1/2</text>
</g>
<g font-size="3.5">
<text x="4.2" y="210.7">11/02/2021</text>
<text x="23.4" y="210.7">14:35</text>
<text x="34.6" y="210.7">F:\OneDrive - KU Leuven\Werk\Labo's\1 - Projectwerk\Lora Arduino\Eagle\Versie 8.6.sch (Sheet: 1/2)</text>
</g>
<g font-size="3.2" fill="#800000">
<text x="226.8" y="184.7">11/02/2021</text>
<text x="244.3" y="184.7">14:34</text>
</g>
<text font-size="2.7" fill="#800000" x="40.1" y="50.1">ARDUINO</text>
<g font-size="2.5" fill="#808080">
<text x="136.6" y="46.8">U4</text>
<text x="212.8" y="50.1" transform="rotate(-90 212.8 50.1)">USB_VCC</text>
<text x="233.1" y="50.1" transform="rotate(-90 233.1 50.1)">VIN</text>
<text x="235.7" y="52.6" transform="rotate(-90 235.7 52.6)">+5V</text>
<text x="248.3" y="52.6" transform="rotate(-90 248.3 52.6)">+5V</text>
<text x="253.4" y="52.6" transform="rotate(-90 253.4 52.6)">+3V3</text>
<text x="93.4" y="55.2" transform="rotate(-90 93.4 55.2)">+5V</text>
<text x="97.5" y="59.9">C6</text>
<text x="108.7" y="55.2" transform="rotate(-90 108.7 55.2)">+5V</text>
<text x="234.3" y="59.8">C9</text>
<text x="239.3" y="59.8">C10</text>
<text x="252.4" y="59.9">C11</text>
<text x="257.5" y="59.9">C12</text>
<text x="97.5" y="65">100n</text>
<text x="234.3" y="64.8">10u</text>
<text x="239.3" y="64.8">10u</text>
<text x="252.4" y="65">100</text>
<text x="256.5" y="65">n100n</text>
<text x="115.6" y="67.1">AREF</text>
<text x="201.1" y="71.7" transform="rotate(-90 201.1 71.7)">R3</text>
<text x="205.9" y="71.7" transform="rotate(-90 205.9 71.7)">470</text>
<text x="211.3" y="71.7" transform="rotate(-90 211.3 71.7)">R4</text>
<text x="216.1" y="71.7" transform="rotate(-90 216.1 71.7)">470</text>
<text x="93.4" y="73">GND</text>
<text x="115.9" y="74" transform="rotate(-90 115.9 74)">C7</text>
<text x="121" y="74" transform="rotate(-90 121 74)">22p</text>
<text x="125.4" y="75.5" transform="rotate(-90 125.4 75.5)">Q2</text>
<text x="230.6" y="75.5">GNDGND</text>
<text x="248.3" y="75.5">GNDGND</text>
<text x="93.4" y="83.1" transform="rotate(-90 93.4 83.1)">+5V</text>
<text x="115.9" y="79" transform="rotate(-90 115.9 79)">C8</text>
<text x="121" y="79" transform="rotate(-90 121 79)">22p</text>
<text x="206.2" y="80.1" transform="rotate(-90 206.2 80.1)">LED1</text>
<text x="216.4" y="80.1" transform="rotate(-90 216.4 80.1)">LED2</text>
<text x="108.7" y="88.2">GND</text>
<text x="200.1" y="85.6">GND</text>
<text x="210.3" y="85.6">GND</text>
<text x="86.2" y="95">RESET</text>
<text x="94.5" y="92" transform="rotate(-90 94.5 92)">R1</text>
<text x="98.5" y="95.8">BUTTON</text>
<text x="99.3" y="92" transform="rotate(-90 99.3 92)">10k</text>
<text x="207.7" y="94.5">J2</text>
<text x="230.6" y="90.7">VIN</text>
<text x="243.3" y="90.7">USB_VCC</text>
<text x="245.5" y="101.4" transform="rotate(-90 245.5 101.4)">D3</text>
<text x="207.7" y="104.7">DCJ0202</text>
<text x="123.9" y="113.6">GND</text>
<text x="136.6" y="113.6">328P</text>
<text x="217.9" y="108.5">GND</text>
<text x="220.4" y="112.9">U5</text>
<text x="245" y="108.1" transform="rotate(-90 245 108.1)">+5V</text>
<text x="93.4" y="116.1">GND</text>
<text x="223" y="116.1">REG1117</text>
<text x="248.3" y="118.2">D4</text>
<text x="253.4" y="116.1" transform="rotate(-90 253.4 116.1)">+5V</text>
<text x="163.3" y="123.1">JP2</text>
<text x="206.2" y="120.4">VIN</text>
<text x="83.3" y="128.8" transform="rotate(-90 83.3 128.8)">USB_VCC</text>
<text x="118.5" y="130.6">A1</text>
<text x="121.4" y="126.3">GND</text>
<text x="155.1" y="130.6">D13</text>
<text x="155.1" y="128.1">D12</text>
<text x="179.8" y="126.3" transform="rotate(-90 179.8 126.3)">+5V</text>
<text x="182.3" y="128.8">D11</text>
<text x="84.8" y="133.5">C4</text>
<text x="128.5" y="135.7">D7</text>
<text x="152.3" y="133.1">RESET</text>
<text x="220.7" y="135.9">U6</text>
<text x="225.5" y="136.4">GND</text>
<text x="84.8" y="138.6">100n</text>
<text x="179.8" y="139">GND</text>
<text x="204.7" y="143.3">D8</text>
<text x="210.3" y="139" transform="rotate(-90 210.3 139)">+5V</text>
<text x="243.3" y="139" transform="rotate(-90 243.3 139)">+3V3</text>
<text x="22.1" y="145.8">USB_VCC</text>
<text x="80.7" y="149.1">GND</text>
<text x="146.8" y="144.1">A0</text>
<text x="220.7" y="148.9">LP2985</text>
<text x="50.3" y="154.2">GND</text>
<text x="145.3" y="153.3" transform="rotate(-90 145.3 153.3)">R2</text>
<text x="150.1" y="154.4" transform="rotate(-90 150.1 154.4)">10k</text>
<text x="208.8" y="150.4" transform="rotate(-90 208.8 150.4)">R5</text>
<text x="213.6" y="150.4" transform="rotate(-90 213.6 150.4)">10k</text>
<text x="60.4" y="159.3">CH340G</text>
<text x="80.7" y="159.3">USB_VCC</text>
<text x="205.2" y="156.7">GND</text>
<text x="233.1" y="156.7" transform="rotate(-90 233.1 156.7)">+5V</text>
<text x="235.1" y="159">D2</text>
<text x="244.7" y="157.4">PAD1</text>
<text x="252" y="156.5" transform="rotate(-90 252 156.5)">PAD2</text>
<text x="32.5" y="166.9" transform="rotate(-90 32.5 166.9)">USB_VCC</text>
<text x="139.1" y="166.9">GND</text>
<text x="164.5" y="166.9">RESET</text>
<text x="245.8" y="166.9">GND</text>
<text x="40.1" y="169.4">GND</text>
<text x="98.1" y="173.8" transform="rotate(-90 98.1 173.8)">C5</text>
<text x="37.2" y="176.4" transform="rotate(-90 37.2 176.4)">1C010n</text>
<text x="42.3" y="175.5" transform="rotate(-90 42.3 175.5)">22Cp3</text>
<text x="44.2" y="177.1" transform="rotate(-90 44.2 177.1)">Q1</text>
<text x="93.1" y="176.4" transform="rotate(-90 93.1 176.4)">100n</text>
<text x="147.5" y="176.3">BUTTON</text>
<text x="37.2" y="180.6" transform="rotate(-90 37.2 180.6)">C2</text>
<text x="42.3" y="180.6" transform="rotate(-90 42.3 180.6)">22p</text>
<text x="110.5" y="183.9">AREF</text>
<text x="129" y="182.1" transform="rotate(-90 129 182.1)">+3V3</text>
<text x="29.9" y="189.8">GND</text>
<text x="166.3" y="186.5" transform="rotate(-90 166.3 186.5)">D10</text>
</g>
<text font-size="2.5" fill="#800000" x="68" y="141.5" transform="rotate(-90 68 141.5)">USB</text>
<g font-size="2.1" fill="#808080">
<text x="57.1" y="53.4">SCL</text>
<text x="133.1" y="49.7">1</text>
<text x="138.9" y="50.9">PC6(/RESET)</text>
<text x="161.9" y="53.4">PC1(ADC1)</text>
<text x="161.9" y="50.9">PC0(ADC0)</text>
<text x="177" y="52.3">24</text>
<text x="177" y="49.7">23</text>
<text x="55.7" y="58.5">AREF</text>
<text x="56.7" y="55.9">SDA</text>
<text x="131.9" y="54.8">20</text>
<text x="133.1" y="57.4">7</text>
<text x="138.9" y="58.5">VCC</text>
<text x="138.9" y="55.9">AVCC</text>
<text x="161.9" y="58.5">PC3(ADC3)</text>
<text x="161.9" y="55.9">PC2(ADC2)</text>
<text x="177" y="59.9">27</text>
<text x="177" y="57.4">26</text>
<text x="177" y="54.8">25</text>
<text x="39.9" y="63.6">RESERVED</text>
<text x="56.3" y="61">GND</text>
<text x="56.8" y="63.6">D13</text>
<text x="131.9" y="65">21</text>
<text x="157.1" y="61">PC4(ADC4/SDA)</text>
<text x="157.5" y="63.6">PC5(ADC5/SCL)</text>
<text x="177" y="62.4">28</text>
<text x="39.9" y="71.2">3V</text>
<text x="39.9" y="68.6">/RESET</text>
<text x="39.9" y="66.1">IOREF</text>
<text x="56.8" y="71.2">D10</text>
<text x="56.8" y="68.6">D11</text>
<text x="56.8" y="66.1">D12</text>
<text x="138.9" y="66.1">AREF</text>
<text x="39.9" y="76.3">GND2</text>
<text x="39.9" y="73.7">5V</text>
<text x="58" y="76.3">D8</text>
<text x="58" y="73.7">D9</text>
<text x="133.1" y="75.1">9</text>
<text x="138.9" y="76.3">PB6(XTAL1/TOSC1)</text>
<text x="162.9" y="73.7">PD0(RXD)</text>
<text x="162.9" y="76.3">PD1(TXD)</text>
<text x="177" y="77.7">4</text>
<text x="177" y="75.1">3</text>
<text x="177" y="72.6">2</text>
<text x="39.9" y="81.3">VIN</text>
<text x="39.9" y="78.8">GND1</text>
<text x="58" y="83.9">D6</text>
<text x="58" y="81.3">D7</text>
<text x="131.9" y="80.2">10</text>
<text x="138.9" y="81.3">PB7(XTAL2/TOSC2)</text>
<text x="159.9" y="83.9">PD4(XCK/T0)</text>
<text x="162.3" y="81.3">PD3(INT1)</text>
<text x="162.3" y="78.8">PD2(INT0)</text>
<text x="177" y="82.8">6</text>
<text x="177" y="80.2">5</text>
<text x="39.9" y="88.9">A1</text>
<text x="39.9" y="86.4">A0</text>
<text x="58" y="88.9">D4</text>
<text x="58" y="86.4">D5</text>
<text x="162.2" y="88.9">PD6(AIN0)</text>
<text x="164.5" y="86.4">PD5(T1)</text>
<text x="177" y="87.8">12</text>
<text x="177" y="85.3">11</text>
<text x="39.9" y="94">A3</text>
<text x="39.9" y="91.5">A2</text>
<text x="58" y="94">D2</text>
<text x="58" y="91.5">D3</text>
<text x="162.2" y="91.5">PD7(AIN1)</text>
<text x="177" y="95.4">14</text>
<text x="177" y="90.4">13</text>
<text x="215.7" y="95.4">1</text>
<text x="39.9" y="99.1">A5/SCL</text>
<text x="39.9" y="96.6">A4/SDA</text>
<text x="58" y="99.1">D0</text>
<text x="58" y="96.6">D1</text>
<text x="158.7" y="101.6">PB2(SS/OC1B)</text>
<text x="161.8" y="99.1">PB1(OC1A)</text>
<text x="163.8" y="96.6">PB0(ICP)</text>
<text x="177" y="100.5">16</text>
<text x="177" y="98">15</text>
<text x="215.7" y="98">2</text>
<text x="215.7" y="100.5">3</text>
<text x="131.9" y="105.6">22</text>
<text x="133.1" y="103.1">8</text>
<text x="138.9" y="104.2">GND</text>
<text x="138.9" y="106.7">GND</text>
<text x="157.2" y="104.2">PB3(MOSI/OC2)</text>
<text x="162" y="106.7">PB4(MISO)</text>
<text x="177" y="105.6">18</text>
<text x="177" y="103.1">17</text>
<text x="163.4" y="109.3">PB5(SCK)</text>
<text x="177" y="108.1">19</text>
<text x="216.9" y="118.3">3</text>
<text x="222.8" y="119.4">VIN</text>
<text x="227.9" y="119.4">VOUT</text>
<text x="238" y="118.3">2</text>
<text x="135.6" y="125.9">3</text>
<text x="166.1" y="125.9">1</text>
<text x="174.5" y="125.9">2</text>
<text x="228.8" y="123.9" transform="rotate(-90 228.8 123.9)">GND</text>
<text x="135.6" y="128.5">2</text>
<text x="135.6" y="131">1</text>
<text x="141.5" y="127">VDD</text>
<text x="141.5" y="129.6">DATA</text>
<text x="166.1" y="128.5">3</text>
<text x="166.1" y="131">5</text>
<text x="174.5" y="128.5">4</text>
<text x="174.5" y="131">6</text>
<text x="227.7" y="129.8" transform="rotate(-90 227.7 129.8)">1</text>
<text x="50.3" y="133.5">GND1*4</text>
<text x="54.7" y="136.1">ID1</text>
<text x="62.8" y="134.7">GND</text>
<text x="62.8" y="137.2">ID1</text>
<text x="141.5" y="132.1">GND</text>
<text x="51.8" y="143.7">V</text>
<text x="53.1" y="143.7">BUS1</text>
<text x="53.9" y="138.6">D+1</text>
<text x="54.7" y="141.2">D-1</text>
<text x="62.8" y="139.7">D+</text>
<text x="62.8" y="142.3">D-</text>
<text x="216.9" y="138.6">1</text>
<text x="216.9" y="143.7">2</text>
<text x="216.9" y="141.2">3</text>
<text x="222.8" y="139.7">VIN</text>
<text x="222.8" y="142.3">ON/OFF</text>
<text x="230.4" y="139.7">VOUT</text>
<text x="240.5" y="143.7">4</text>
<text x="240.5" y="138.6">5</text>
<text x="62.8" y="144.8">VBUS1</text>
<text x="138.8" y="149.3" transform="rotate(-90 138.8 149.3)">C</text>
<text x="222.8" y="144.8">GND</text>
<text x="228.5" y="144.8">BYPASS</text>
<text x="54.4" y="161.5">1</text>
<text x="75.5" y="161.5">16</text>
<text x="138.8" y="158.4" transform="rotate(-90 138.8 158.4)">A</text>
<text x="249.9" y="158.9">1</text>
<text x="249.9" y="156.4">2</text>
<text x="54.4" y="164">2</text>
<text x="54.4" y="166.6">3</text>
<text x="60.2" y="162.6">GND</text>
<text x="60.2" y="165.1">TX</text>
<text x="60.2" y="167.7">RX</text>
<text x="64.8" y="165.1">RS232</text>
<text x="66.9" y="162.6">VCC</text>
<text x="67" y="167.7">RTS</text>
<text x="75.5" y="166.6">14</text>
<text x="75.5" y="164">15</text>
<text x="54.4" y="169.1">4</text>
<text x="54.4" y="171.6">5</text>
<text x="60.2" y="170.2">V3</text>
<text x="60.2" y="172.7">D+</text>
<text x="66.6" y="172.7">DCD</text>
<text x="66.7" y="170.2">DTR</text>
<text x="75.5" y="171.6">12</text>
<text x="75.5" y="169.1">13</text>
<text x="54.4" y="174.2">6</text>
<text x="54.4" y="176.7">7</text>
<text x="54.4" y="179.2">8</text>
<text x="60.2" y="175.3">D-</text>
<text x="60.2" y="177.8">XI</text>
<text x="66.8" y="177.8">DSR</text>
<text x="68.6" y="175.3">RI</text>
<text x="75.5" y="179.2">9</text>
<text x="75.5" y="176.7">10</text>
<text x="75.5" y="174.2">11</text>
<text x="60.2" y="180.4">XO</text>
<text x="67.1" y="180.4">CTS</text>
</g>
<g font-size="1.8" fill="#800000">
<text x="40.1" y="52.6">UNO R3</text>
<text x="232.5" y="59.8" transform="rotate(-90 232.5 59.8)">+</text>
<text x="237.6" y="59.8" transform="rotate(-90 237.6 59.8)">+</text>
</g>
<g font-size="1.8" fill="#808080">
<text x="134.7" y="154.8" transform="rotate(-90 134.7 154.8)">D1</text>
<text x="142.4" y="155.2" transform="rotate(-90 142.4 155.2)">BPW34</text>
</g>
</svg>
